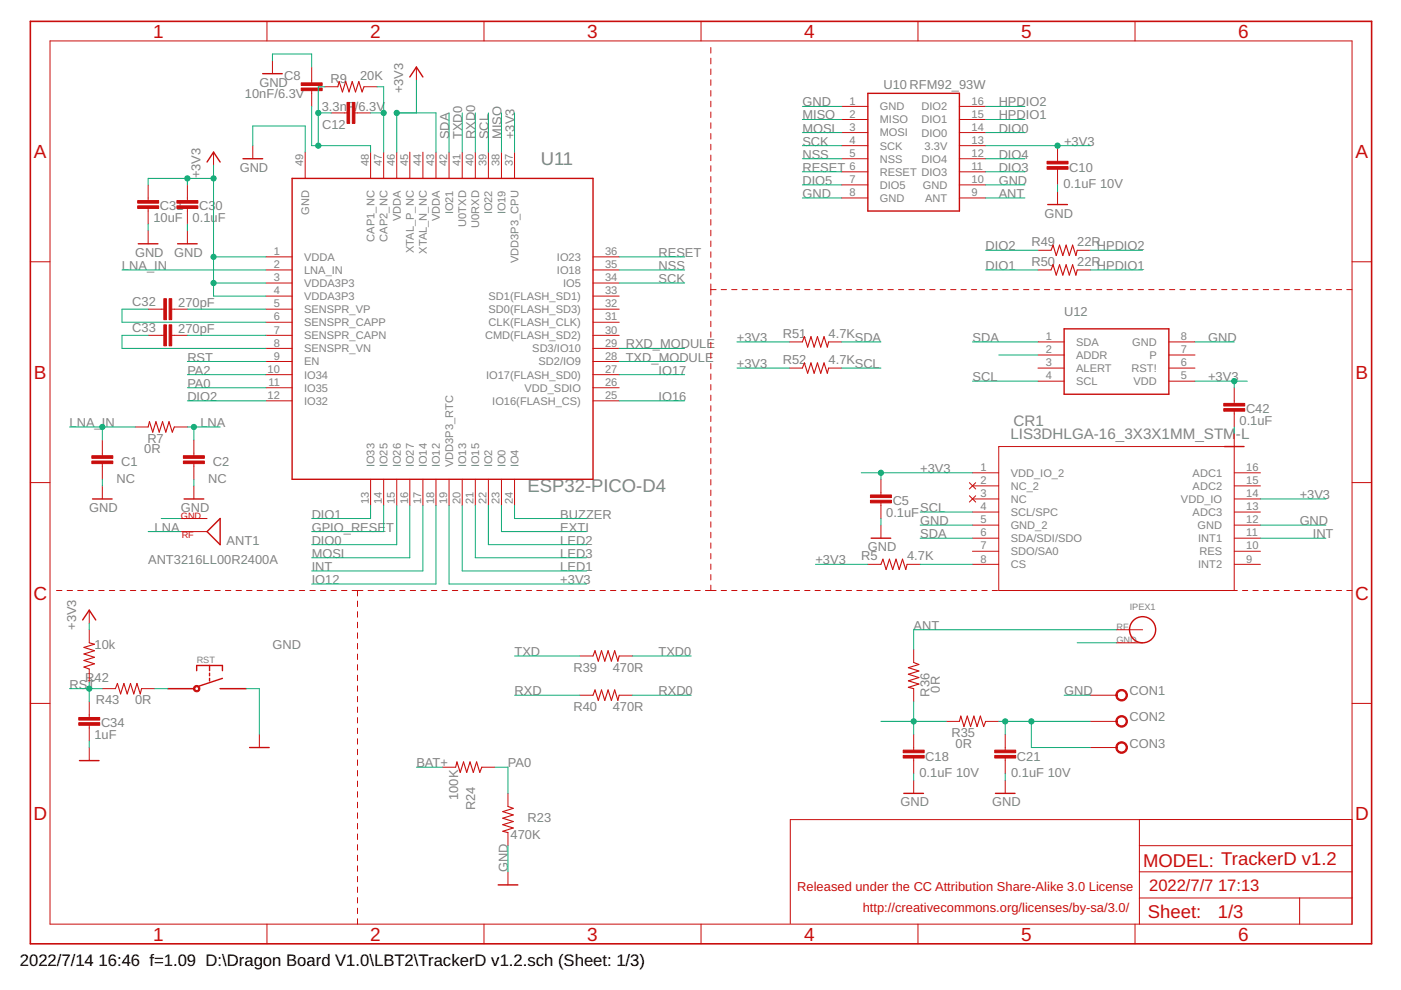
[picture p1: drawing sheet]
<svg xmlns="http://www.w3.org/2000/svg" width="297mm" height="210mm" viewBox="0 0 297 210" stroke-linecap="round" stroke-linejoin="round" font-family="sans-serif">
<g fill="none" stroke="#c90d0c" stroke-width=".21">
<path d="M10.6 8.7h276.1v187.2h-276.1zM56.6 4.5v4.2M57.8 12.8v2.8M66.1 14.2v3.4M66.1 19.2v3.4M68.9 18.4h2.7M77.2 18.4h2.8M88.3 14.2v2.8M102.6 4.5v4.2M148.6 4.5v4.2M150.7 10.1v1.2M150.7 12.3v1.2"/>
<path d="M150.7 14.6v1.2M150.7 16.9v1.2M150.7 19.2v1.2M194.6 4.5v4.2M240.6 4.5v4.2M31.4 39.2v3.3M39.7 39.2v3.3M45.3 32.3v2.7M53.6 30.9v2.8M64.7 32.3v5.5M70.3 23.9h3.3M75.2 23.9h3.4"/>
<path d="M78.6 32.3v5.5M81.3 32.3v5.5M84.1 32.3v5.5M86.9 32.3v5.5M89.7 32.3v5.5M92.4 32.3v5.5M95.2 32.3v5.5M98 32.3v5.5M100.8 32.3v5.5M103.5 32.3v5.5M106.3 32.3v5.5M109.1 32.3v5.5"/>
<path d="M150.7 21.5v1.1M150.7 23.7v1.2M150.7 26v1.2M150.7 28.3v1.2M150.7 30.6v1.2M150.7 32.9v1.2M150.7 35.1v1.2M150.7 37.4v1.2M150.7 39.7v1.2M178.5 30.9h5.5M178.5 28.1h5.5M178.5 25.3h5.5"/>
<path d="M178.5 22.6h5.5M178.5 36.4h5.5M178.5 33.7h5.5M178.5 39.2h5.5M203.4 30.9h5.6M203.4 28.1h5.6M203.4 25.3h5.6M203.4 22.6h5.6M203.4 36.4h5.6M203.4 33.7h5.6M203.4 39.2h5.6M224.2 30.9v3.3"/>
<path d="M224.2 35.9v3.3M6.4 55.5h4.2M31.4 44.2v3.3M31.4 48.9v2.8M39.7 44.2v3.3M39.7 48.9v2.8M56.4 57.2h5.5M56.4 54.5h5.5M125.7 57.2h5.6M125.7 54.5h5.6M150.7 42v1.2M150.7 44.3v1.1"/>
<path d="M150.7 46.5v1.2M150.7 48.8v1.2M150.7 51.1v1.2M150.7 53.4v1.2M150.7 55.6v1.2M150.7 57.9v1.2M178.5 42h5.5M203.4 42h5.6M220.1 57.2h2.7M220.1 53.1h2.7M224.2 40.6v2.8M228.4 57.2h2.8"/>
<path d="M228.4 53.1h2.8M286.7 55.5h4.1M31.4 71.1h3.3M31.4 65.6h3.3M36.4 71.1h3.3M36.4 65.6h3.3M56.4 73.9h5.5M56.4 71.1h5.5M56.4 68.3h5.5M56.4 65.6h5.5M56.4 62.8h5.5M56.4 60h5.5"/>
<path d="M56.4 76.6h5.5M56.4 79.4h5.5M125.7 73.9h5.6M125.7 71.1h5.6M125.7 68.3h5.6M125.7 65.6h5.6M125.7 62.8h5.6M125.7 60h5.6M125.7 76.6h5.6M125.7 79.4h5.6M150.7 60.2v2.3M150.7 63.6v1.2"/>
<path d="M150.7 65.9v1.1M150.7 68.1v1.2M150.7 70.4v1.1M150.7 72.6v1.1M150.7 74.8v1.2M150.7 77.1v1.1M150.7 79.3v1.2M150.7 61.4h1.1M152.9 61.4h1.1M155.1 61.4h1.2M157.3 61.4h1.2M159.6 61.4h1.1"/>
<path d="M161.8 61.4h1.1M164 61.4h1.1M166.2 61.4h1.1M167.3 72.5h2.8M167.3 78h2.8M168.4 61.4h1.1M170.6 61.4h1.1M172.8 61.4h1.1M175 61.4h1.1M175.7 72.5h2.8M175.7 78h2.8M177.2 61.4h1.2"/>
<path d="M179.4 61.4h1.2M181.7 61.4h1.1M183.9 61.4h1.1M186.1 61.4h1.1M188.3 61.4h1.1M190.5 61.4h1.1M192.7 61.4h1.1M194.9 61.4h1.1M197.1 61.4h1.1M199.3 61.4h1.1M201.5 61.4h1.2M203.8 61.4h1.1"/>
<path d="M206 61.4h1.1M208.2 61.4h1.1M210.4 61.4h1.1M212.6 61.4h1.1M214.8 61.4h1.1M217 61.4h1.1M219.2 61.4h1.1M220.1 72.5h5.5M220.1 75.3h5.5M220.1 78h5.5M221.4 61.4h1.1M223.6 61.4h1.2"/>
<path d="M225.8 61.4h1.2M228.1 61.4h1.1M230.3 61.4h1.1M232.5 61.4h1.1M234.7 61.4h1.1M236.9 61.4h1.1M239.1 61.4h1.1M241.3 61.4h1.1M243.5 61.4h1.2M245.7 61.4h1.2M247.8 72.5h5.6M247.8 75.3h5.6"/>
<path d="M247.8 78h5.6M248 61.4h1.1M250.2 61.4h1.1M252.4 61.4h1.1M254.6 61.4h1.1M256.8 61.4h1.1M259 61.4h1.1M261.2 61.4h1.1M263.4 61.4h1.1M265.6 61.4h1.2M267.8 61.4h1.2M270.1 61.4h1.1"/>
<path d="M272.3 61.4h1.1M274.5 61.4h1.1M276.7 61.4h1.1M278.9 61.4h1.1M281.1 61.4h1.1M283.3 61.4h1.1M285.5 61.4h1.2M21.7 93.3v3.3M21.7 98.3v3.3M28.6 90.5h2.8M37 90.5h2.7M41.1 93.3v3.3"/>
<path d="M41.1 98.3v3.3M56.4 82.2h5.5M56.4 85h5.5M125.7 82.2h5.6M125.7 85h5.6M150.7 81.5v1.2M150.7 83.8v1.1M150.7 86v1.2M150.7 88.2v1.2M150.7 90.5v1.1M150.7 92.7v1.2M150.7 95v1.1"/>
<path d="M150.7 97.2v1.1M150.7 99.4v1.2M220.1 80.8h5.5M247.8 80.8h5.6M261.7 94.7h-49.9v30.5h50.5M261.7 82.2v3.3M261.7 87.2v3.3M261.7 91.9v33.3M6.4 102.3h4.2M21.7 103v2.8M38.3 112.7h5.6M38.3 109.9h5.6"/>
<path d="M41.1 103v2.8M78.6 101.6v5.6M81.3 101.6v5.6M84.1 101.6v5.6M86.9 101.6v5.6M89.7 101.6v5.6M92.4 101.6v5.6M95.2 101.6v5.6M98 101.6v5.6M100.8 101.6v5.6M103.5 101.6v5.6M106.3 101.6v5.6"/>
<path d="M109.1 101.6v5.6M150.7 101.7v1.1M150.7 103.9v1.2M150.7 106.2v1.1M150.7 108.4v1.1M150.7 110.6v1.2M150.7 112.9v1.1M150.7 115.1v1.1M150.7 117.3v1.2M150.7 119.6v1.1M184 119.7h2.8M186.8 101.6v3.3"/>
<path d="M186.8 106.6v3.3M186.8 111.3v2.8M192.3 119.7h2.8M205.5 105.1l1.4 1.3M205.5 102.3l1.4 1.4M206.2 100.2h5.6M206.2 103h5.6M206.2 108.6h5.6M206.2 119.7h5.6M206.2 111.3h5.6M206.2 114.1h5.6M206.2 105.8h5.6"/>
<path d="M206.2 116.9h5.6M206.9 105.1l-1.4 1.3M206.9 102.3l-1.4 1.4M261.7 100.2h5.5M261.7 103h5.5M261.7 108.6h5.5M261.7 119.7h5.5M261.7 111.3h5.5M261.7 114.1h5.5M261.7 105.8h5.5M261.7 116.9h5.5M286.7 102.3h4.1"/>
<path d="M12 125.2h1.1M14.2 125.2h1.2M16.5 125.2h1.1M18.7 125.2h1.1M18.9 129.4v2.7M18.9 133.5v2.8M20.9 125.2h1.2M23.2 125.2h1.1M25.4 125.2h1.2M27.6 125.2h1.2M29.9 125.2h1.1M32.1 125.2h1.2"/>
<path d="M34.4 125.2h1.1M36.6 125.2h1.1M38.8 125.2h1.2M41.1 125.2h1.1M43.3 125.2h1.2M45.6 125.2h1.1M47.8 125.2h1.1M50 125.2h1.2M52.3 125.2h1.1M54.5 125.2h1.1M56.7 125.2h1.2M59 125.2h1.1"/>
<path d="M61.2 125.2h1.2M63.5 125.2h1.1M65.7 125.2h1.1M67.9 125.2h1.2M70.2 125.2h1.1M72.4 125.2h1.2M74.7 125.2h2.2M75.8 125.2v1.2M75.8 127.4v1.2M75.8 129.7v1.2M75.8 131.9v1.2M75.8 134.2v1.1"/>
<path d="M75.8 136.4v1.2M75.8 138.7v1.1M78 125.2h1.2M80.3 125.2h1.1M82.5 125.2h1.2M84.7 125.2h1.2M87 125.2h1.1M89.2 125.2h1.2M91.4 125.2h1.2M93.7 125.2h1.1M95.9 125.2h1.1M98.1 125.2h1.2"/>
<path d="M100.4 125.2h1.1M102.6 125.2h1.2M104.9 125.2h1.1M107.1 125.2h1.1M109.3 125.2h1.2M111.6 125.2h1.1M113.8 125.2h1.1M116 125.2h1.2M118.3 125.2h1.1M120.5 125.2h1.1M122.7 125.2h1.2M123 139.1h2.7"/>
<path d="M125 125.2h1.1M127.2 125.2h1.2M129.4 125.2h1.2M131.3 139.1h2.8M131.7 125.2h1.1M133.9 125.2h1.2M136.1 125.2h1.2M138.4 125.2h1.1M140.6 125.2h1.2M142.9 125.2h1.1M145.1 125.2h1.1M147.3 125.2h1.2"/>
<path d="M149.6 125.2h2.2M150.7 121.8v1.2M150.7 124.1v1.1M152.9 125.2h1.1M155.1 125.2h1.2M157.3 125.2h1.2M159.6 125.2h1.1M161.8 125.2h1.1M164 125.2h1.1M166.2 125.2h1.1M168.4 125.2h1.1M170.6 125.2h1.1"/>
<path d="M172.8 125.2h1.1M175 125.2h1.1M177.2 125.2h1.2M179.4 125.2h1.2M181.7 125.2h1.1M183.9 125.2h1.1M186.1 125.2h1.1M188.3 125.2h1.1M190.5 125.2h1.1M192.7 125.2h1.1M193.7 137.7v2.8M194.9 125.2h1.1"/>
<path d="M197.1 125.2h1.1M199.3 125.2h1.1M201.5 125.2h1.2M203.8 125.2h1.1M206 125.2h1.1M208.2 125.2h1.1M210.4 125.2h1.1M236.7 136.3h5.6M236.7 133.5h5.6M263.4 125.2h1.1M265.6 125.2h1.2M267.8 125.2h1.2"/>
<path d="M270.1 125.2h1.1M272.3 125.2h1.1M274.5 125.2h1.1M276.7 125.2h1.1M278.9 125.2h1.1M281.1 125.2h1.1M283.3 125.2h1.1M285.5 125.2h1.2M6.4 149.1h4.2M18.9 141.9v2.7M18.9 148.8v3.3M18.9 153.8v3.3"/>
<path d="M18.9 158.5v2.8M21.7 146h2.8M30 146h2.8M35.6 146h5.5M46.7 146h5.5M55 155.7v2.8M75.8 140.9v1.2M75.8 143.2v1.1M75.8 145.4v1.2M75.8 147.7v1.1M75.8 149.9v1.1M75.8 152.1v1.2"/>
<path d="M75.8 154.4v1.1M75.8 156.6v1.2M75.8 158.9v1.1M123 147.4h2.7M131.3 147.4h2.8M193.7 146v2.8M193.7 155.7v3.3M200.6 153h2.8M209 153h2.8M213.1 155.7v3.3M231.2 147.4h5.5M231.2 153h5.5"/>
<path d="M231.2 158.5h5.5M286.7 149.1h4.1M75.8 161.1v1.2M75.8 163.4v1.1M75.8 165.6v1.2M75.8 167.9v1.1M75.8 170.1v1.2M75.8 172.3v1.2M75.8 174.6v1.1M75.8 176.8v1.2M75.8 179.1v1.1M93.8 162.7h2.8"/>
<path d="M102.2 162.7h2.7M107.7 168.2v2.8M107.7 176.5v2.8M193.7 160.7v3.3M193.7 165.4v2.8M213.1 160.7v3.3M213.1 165.4v2.8M241.6 179.3h45.1M241.6 173.8h-74v22M286.7 173.8h-45.1v22.1M56.6 195.9v4.2M75.8 181.3v1.2"/>
<path d="M75.8 183.6v1.1M75.8 185.8v1.2M75.8 188.1v1.1M75.8 190.3v1.2M75.8 192.6v1.1M75.8 194.8v1.1M102.6 195.9v4.2M107.7 184.8v2.8M148.6 195.9v4.2M194.6 195.9v4.2M240.6 195.9v4.2M241.6 190.4h45.1"/>
<path d="M241.6 184.8h45.1M275.5 190.4v5.5"/>
</g>
<g fill="none" stroke="#c90d0c" stroke-width=".3">
<path d="M55.7 15.6h4.1M86.9 16.3l1.4-2.1 1.4 2.1M184 19.8h19.4v24.9h-19.4zM43.9 34.4l1.4-2.1 1.4 2.1M51.5 33.7h4.2M61.9 37.8h63.8v63.8h-63.8zM29.3 51.7h4.2M37.7 51.7h4.1M222.1 43.4h4.2M225.6 69.7h22.2v13.9h-22.2zM259.6 94.7h4.2M19.6 105.8h4.2"/>
<path d="M39 105.8h4.2M46.7 109.9v5.6l-2.8-2.8zM184.7 114.1h4.1M17.5 131.4l1.4-2 1.4 2M35.6 146h5.5M41.7 142.2v-1.1h5.5v1.1M44.4 141.1v1.1M44.4 142.7v.6M44.4 143.8v.6M46.7 146h5.5M47.2 143.8l-5 1.7M52.9 158.5h4.2"/>
<path d="M16.8 161.3h4.2M191.6 168.2h4.2M211.1 168.2h4.1M105.6 187.6h4.2"/>
<circle cx="242.3" cy="133.5" r="2.77"/>
</g>
<g fill="#c90d0c" stroke="#c90d0c" stroke-width=".21">
<path d="M41.2 145.5a.68 .68 0 0 1 1.1 .1 .68 .68 0 0 1-.4 1 .68 .68 0 0 1-.9-.6h.3a.41 .41 0 0 1 .6-.3 .41 .41 0 0 1 .1 .6 .41 .41 0 0 1-.7-.1v-.2h-.3z" fill-rule="evenodd"/>
<path d="M237 146.5a1.23 1.23 0 0 1 1.9 .3 1.23 1.23 0 0 1-.8 1.8 1.23 1.23 0 0 1-1.5-1.2h.3a.96 .96 0 0 1 1.3-.9 .96 .96 0 0 1 .2 1.6 .96 .96 0 0 1-1.5-.4v-.3h-.3z" fill-rule="evenodd"/>
<path d="M237 152a1.23 1.23 0 0 1 1.9 .3 1.23 1.23 0 0 1-.8 1.8 1.23 1.23 0 0 1-1.5-1.1h.3a.96 .96 0 0 1 1.3-1 .96 .96 0 0 1 .2 1.6 .96 .96 0 0 1-1.5-.4v-.2h-.3z" fill-rule="evenodd"/>
<path d="M237 157.6a1.23 1.23 0 0 1 1.9 .3 1.23 1.23 0 0 1-.8 1.8 1.23 1.23 0 0 1-1.5-1.2h.3a.96 .96 0 0 1 1.3-.9 .96 .96 0 0 1 .2 1.6 .96 .96 0 0 1-1.5-.5v-.2h-.3z" fill-rule="evenodd"/>
</g>
<g fill="none" stroke="#c90d0c" stroke-width=".23">
<path d="M71.6 18.4l.3-1.1 .7 2.2 .7-2.2 .7 2.2 .7-2.2 .7 2.2 .7-2.2 .7 2.2 .4-1.1M222.8 53.1l.5-1.1 .6 2.2 .7-2.2 .7 2.2 .7-2.2 .7 2.2 .7-2.2 .7 2.2 .3-1.1M222.8 57.2l.5-1.1 .6 2.2 .7-2.2 .7 2.2 .7-2.2 .7 2.2 .7-2.2 .7 2.2 .3-1.1M170.1 72.5l.4-1.1 .7 2.2 .7-2.2 .7 2.2 .7-2.2 .7 2.2 .7-2.2 .7 2.2 .3-1.1M170.1 78l.4-1.1 .7 2.2 .7-2.2 .7 2.2 .7-2.2 .7 2.2 .7-2.2 .7 2.2 .3-1.1M31.4 90.5l.3-1.1 .7 2.2 .7-2.2 .7 2.2 .7-2.2 .7 2.2 .6-2.2 .7 2.2 .5-1.1M186.8 119.7l.4-1.1 .7 2.2 .7-2.2 .7 2.2 .7-2.2 .6 2.2 .7-2.2 .7 2.2 .3-1.1M18.9 136.3l1.1 .3-2.2 .7 2.2 .7-2.2 .7 2.2 .7-2.2 .6 2.2 .7-2.2 .7 1.1 .5M125.7 139.1l.5-1.1 .7 2.2 .6-2.2 .7 2.2 .7-2.2 .7 2.2 .7-2.2 .7 2.2 .3-1.1M24.5 146l.4-1.1 .7 2.2 .7-2.2 .7 2.2 .7-2.2 .7 2.2 .6-2.2 .7 2.2 .3-1.1M125.7 147.4l.5-1.1 .7 2.2 .6-2.2 .7 2.2 .7-2.2 .7 2.2 .7-2.2 .7 2.2 .3-1.1M193.7 140.5l1.1 .4-2.2 .7 2.2 .7-2.2 .7 2.2 .7-2.2 .7 2.2 .6-2.2 .7 1.1 .3"/>
<path d="M203.4 153l.3-1.2 .7 2.3 .7-2.3 .7 2.3 .7-2.3 .7 2.3 .7-2.3 .7 2.3 .4-1.1M96.6 162.7l.3-1.2 .7 2.3 .7-2.3 .7 2.3 .7-2.3 .7 2.3 .6-2.3 .7 2.3 .5-1.1M107.7 171l1.1 .4-2.2 .7 2.2 .7-2.2 .7 2.2 .7-2.2 .7 2.2 .7-2.2 .7 1.1 .2"/>
</g>
<g fill="#c90d0c" stroke="#c90d0c" stroke-width=".21">
<path d="M191.5 159h4.4v.6h-4.4z"/>
<path d="M191.5 160.2h4.4v.5h-4.4z"/>
<path d="M210.9 159h4.4v.6h-4.4z"/>
<path d="M210.9 160.2h4.4v.5h-4.4z"/>
<path d="M222 34.2h4.4v.6h-4.4z"/>
<path d="M222 35.3h4.4v.6h-4.4z"/>
<path d="M37.5 42.5h4.5v.6h-4.5z"/>
<path d="M37.5 43.6h4.5v.6h-4.5z"/>
<path d="M29.2 42.5h4.4v.6h-4.4z"/>
<path d="M29.2 43.6h4.4v.6h-4.4z"/>
<path d="M34.7 63.3h.6v4.5h-.6z"/>
<path d="M35.9 63.3h.5v4.5h-.5z"/>
<path d="M34.7 68.9h.6v4.4h-.6z"/>
<path d="M35.9 68.9h.5v4.4h-.5z"/>
<path d="M16.7 152.1h4.4v.6h-4.4z"/>
<path d="M16.7 153.2h4.4v.6h-4.4z"/>
<path d="M259.5 85.5h4.4v.6h-4.4z"/>
<path d="M259.5 86.6h4.4v.6h-4.4z"/>
<path d="M19.5 96.6h4.4v.6h-4.4z"/>
<path d="M19.5 97.7h4.4v.6h-4.4z"/>
<path d="M38.9 96.6h4.4v.6h-4.4z"/>
<path d="M38.9 97.7h4.4v.6h-4.4z"/>
<path d="M184.6 104.9h4.4v.6h-4.4z"/>
<path d="M184.6 106.1h4.4v.5h-4.4z"/>
<path d="M63.9 17.6h4.4v.5h-4.4z"/>
<path d="M63.9 18.7h4.4v.5h-4.4z"/>
<path d="M73.6 21.7h.5v4.5h-.5z"/>
<path d="M74.7 21.7h.5v4.5h-.5z"/>
</g>
<path d="M6.4 4.5h284.4v195.6h-284.4z" fill="none" stroke="#c90d0c" stroke-width=".34"/>
<g fill="none" stroke="#0dab76" stroke-width=".21">
<path d="M57.8 12.8v-1.3h8.3v2.7M68.9 18.4h-1.4v12.5M80 18.4h1.3v13.9M88.3 17v6.9M39.7 37.8v1.4M45.3 37.8h-13.9v1.4M45.3 35v27.8h11.1M53.6 30.9v-4.2h11.1v5.6M66.1 22.6v8.3h12.5v1.4M67.5 23.9h2.8M78.6 23.9h2.7M84.1 32.3v-8.4h8.3v8.4"/>
<path d="M95.2 23.9v8.4M98 23.9v8.4M100.8 23.9v8.4M103.5 23.9v8.4M106.3 23.9v8.4M109.1 23.9v8.4M170.1 22.6h8.4M170.1 39.2h8.4M170.1 30.9h8.4M170.1 36.4h8.4M170.1 33.7h8.4M170.1 25.3h8.4"/>
<path d="M170.1 28.1h8.4M209 22.6h8.3M209 39.2h8.3M209 30.9h22.2M209 36.4h8.3M209 33.7h8.3M209 25.3h8.3M209 28.1h8.3M224.2 39.2v1.4M25.9 57.2h30.5M31.4 47.5v1.4M39.7 47.5v1.4"/>
<path d="M45.3 54.5h11.1M131.3 54.5h13.9M131.3 57.2h13.9M170.1 42h8.4M209 42h8.3M209 53.1h11.1M209 57.2h11.1M231.2 53.1h11.1M231.2 57.2h11.1M31.4 65.6h-5.5v2.7h30.5M31.4 71.1h-5.5v2.8h30.5M39.7 79.4h16.7"/>
<path d="M39.7 76.6h16.7M39.7 65.6h16.7M39.7 71.1h16.7M45.3 60h11.1M131.3 60h13.9M131.3 79.4h13.9M131.3 76.6h13.9M131.3 73.9h13.9M156.3 72.5h11M156.3 78h11M178.5 72.5h8.3M178.5 78h8.3"/>
<path d="M206.2 72.5h13.9M211.8 75.3h8.3M253.4 72.5h8.3M14.8 90.5h13.8M21.7 90.5v2.8M39.7 82.2h16.7M39.7 90.5h7M39.7 85h16.7M41.1 90.5v2.8M131.3 85h13.9M206.2 80.8h13.9M253.4 80.8h11.1"/>
<path d="M261.7 80.8v1.4M261.7 90.5v1.4M21.7 101.6v1.4M31.4 112.7h6.9M34.2 109.9h4.1M41.1 101.6v1.4M78.6 107.2v2.7h-12.5M81.3 107.2v5.5h-15.2M84.1 107.2v8.3h-18M86.9 107.2v11.1h-20.8M89.7 107.2v13.9h-23.6M92.4 107.2v16.6h-26.3"/>
<path d="M95.2 107.2v16.6h29.2M98 107.2v13.9h26.4M100.8 107.2v11.1h23.6M103.5 107.2v8.3h20.9M106.3 107.2v5.5h18.1M109.1 107.2v2.7h15.3M172.9 119.7h11.1M182.6 100.2h23.6M186.8 100.2v1.4M186.8 109.9v1.4M195.1 111.3h11.1M195.1 119.7h11.1"/>
<path d="M195.1 114.1h11.1M195.1 108.6h11.1M267.2 111.3h13.9M267.2 105.8h13.9M267.2 114.1h13.9M18.9 132.1v1.4M109.1 139.1h13.9M134.1 139.1h12.4M228.4 136.3h8.3M236.7 133.5h-43v4.2M14.8 146h6.9M18.9 144.6v4.2"/>
<path d="M18.9 157.1v1.4M32.8 146h2.8M52.2 146h2.8v9.7M109.1 147.4h13.9M134.1 147.4h12.4M186.8 153h13.8M193.7 148.8v6.9M211.8 153h19.4M213.1 153v2.7M218.7 153v5.5h12.5M225.6 147.4h5.6M88.3 162.7h5.5"/>
<path d="M104.9 162.7h2.8v5.5M107.7 179.3v5.5M193.7 164v1.4M213.1 164v1.4"/>
</g>
<g fill="#0dab76" stroke="#0dab76" stroke-width=".21">
<circle cx="45.3" cy="60" r=".55"/>
<circle cx="45.3" cy="54.5" r=".55"/>
<circle cx="45.3" cy="37.8" r=".55"/>
<circle cx="39.7" cy="37.8" r=".55"/>
<circle cx="84.1" cy="23.9" r=".55"/>
<circle cx="261.7" cy="80.8" r=".55"/>
<circle cx="224.2" cy="30.9" r=".55"/>
<circle cx="186.8" cy="100.2" r=".55"/>
<circle cx="18.9" cy="146" r=".55"/>
<circle cx="193.7" cy="153" r=".55"/>
<circle cx="213.1" cy="153" r=".55"/>
<circle cx="218.7" cy="153" r=".55"/>
<circle cx="41.1" cy="90.5" r=".55"/>
<circle cx="21.7" cy="90.5" r=".55"/>
<circle cx="67.5" cy="30.9" r=".55"/>
<circle cx="67.5" cy="23.9" r=".55"/>
<circle cx="81.3" cy="23.9" r=".55"/>
</g>
<g font-size="4" fill="#c90d0c">
<text x="32.5" y="8">1</text>
<text x="78.5" y="8">2</text>
<text x="124.5" y="8">3</text>
<text x="170.5" y="8">4</text>
<text x="216.5" y="8">5</text>
<text x="262.5" y="8">6</text>
<text x="7.2" y="33.5">A</text>
<text x="287.4" y="33.5">A</text>
<text x="7.2" y="80.3">B</text>
<text x="287.4" y="80.3">B</text>
<text x="7.1" y="127.1">C</text>
<text x="287.3" y="127.1">C</text>
<text x="7.1" y="174">D</text>
<text x="287.3" y="174">D</text>
<text x="32.5" y="199.4">1</text>
<text x="78.5" y="199.4">2</text>
<text x="124.5" y="199.4">3</text>
<text x="170.5" y="199.4">4</text>
<text x="216.5" y="199.4">5</text>
<text x="262.5" y="199.4">6</text>
</g>
<g font-size="3.9" fill="#808080">
<text x="114.6" y="35">U11</text>
<text x="111.9" y="104.4">ESP32-PICO-D4</text>
</g>
<g font-size="3.9" fill="#c90d0c">
<text x="242.4" y="183.7">MODEL: TrackerD v1.2</text>
<text x="243.4" y="194.7">Sheet:</text>
<text x="258.2" y="194.6">1/3</text>
</g>
<g font-size="3.5" fill="#c90d0c">
<text x="243.6" y="189">2022/7/7</text>
<text x="258.3" y="189">17:13</text>
</g>
<g font-size="3.5">
<text x="4.2" y="204.7">2022/7/14</text>
<text x="20.9" y="204.7">16:46 f=1.09 D:\Dragon Board V1.0\LBT2\TrackerD v1.2.sch (Sheet: 1/3)</text>
</g>
<g font-size="3.2" fill="#808080">
<text x="214.2" y="93.1">LIS3DHLGA-16_3X3X1MM_STM</text>
<text x="214.9" y="90.3">CR1</text>
<text x="262" y="93.1">-L</text>
</g>
<g font-size="2.7" fill="#808080">
<text x="60.3" y="16.9">C8</text>
<text x="70.1" y="17.6">R9</text>
<text x="76.4" y="17">20K</text>
<text x="51.9" y="20.8">10nF/6.3V</text>
<text x="55" y="18.4">GND</text>
<text x="68.2" y="23.5">3.3nF</text>
<text x="75.2" y="23.5">/</text>
<text x="76" y="23.5">6.3V</text>
<text x="85.5" y="19.8" transform="rotate(-90 85.5 19.8)">+3V3</text>
<text x="170.1" y="22.6">GND</text>
<text x="187.3" y="19">U10 RFM92_93W</text>
<text x="211.7" y="22.6">HPDIO2</text>
<text x="68.3" y="27.4">C12</text>
<text x="95.2" y="29.5" transform="rotate(-90 95.2 29.5)">SDA</text>
<text x="98" y="29.5" transform="rotate(-90 98 29.5)">TXD0</text>
<text x="100.8" y="29.5" transform="rotate(-90 100.8 29.5)">RXD0</text>
<text x="103.5" y="29.5" transform="rotate(-90 103.5 29.5)">SCL</text>
<text x="106.3" y="29.5" transform="rotate(-90 106.3 29.5)">MISO</text>
<text x="109.1" y="29.5" transform="rotate(-90 109.1 29.5)">+3V3</text>
<text x="170.1" y="25.3">MISO</text>
<text x="170.1" y="28.1">MOSI</text>
<text x="211.7" y="25.3">HPDIO1</text>
<text x="211.7" y="28.1">DIO0</text>
<text x="170.1" y="30.9">SCK</text>
<text x="170.1" y="33.7">NSS</text>
<text x="211.7" y="33.7">DIO4</text>
<text x="225.6" y="30.9">+3V3</text>
<text x="42.5" y="37.8" transform="rotate(-90 42.5 37.8)">+3V3</text>
<text x="50.8" y="36.4">GND</text>
<text x="170.1" y="42">GND</text>
<text x="170.1" y="36.4">RESET</text>
<text x="170.1" y="39.2">DIO5</text>
<text x="211.7" y="39.2">GND</text>
<text x="211.7" y="36.4">DIO3</text>
<text x="211.7" y="42">ANT</text>
<text x="225.5" y="39.9">0.1uF 10V</text>
<text x="226.7" y="36.4">C10</text>
<text x="32.5" y="47.1">10uF</text>
<text x="33.9" y="44.6">C31</text>
<text x="40.8" y="47.1">0.1uF</text>
<text x="42.2" y="44.6">C3</text>
<text x="45.7" y="44.6">0</text>
<text x="221.5" y="46.1">GND</text>
<text x="209" y="53.1">DIO2</text>
<text x="218.7" y="52.2">R49</text>
<text x="228.4" y="52.2">22R</text>
<text x="232.6" y="53.1">HPDIO2</text>
<text x="25.9" y="57.2">LNA_IN</text>
<text x="28.6" y="54.5">GND</text>
<text x="37" y="54.5">GND</text>
<text x="139.6" y="54.5">RESET</text>
<text x="139.6" y="57.2">NSS</text>
<text x="209" y="57.2">DIO1</text>
<text x="218.7" y="56.4">R50</text>
<text x="228.4" y="56.4">22R</text>
<text x="232.6" y="57.2">HPDIO1</text>
<text x="28.1" y="64.9">C32</text>
<text x="37.8" y="65.1">270pF</text>
<text x="139.6" y="60">SCK</text>
<text x="28.1" y="70.4">C33</text>
<text x="37.8" y="70.7">270pF</text>
<text x="166" y="71.7">R51</text>
<text x="175.7" y="71.7">4.7K</text>
<text x="225.6" y="66.9">U12</text>
<text x="39.7" y="76.7">RST</text>
<text x="132.7" y="73.9">RXD_MODULE</text>
<text x="132.7" y="76.7">TXD_MODULE</text>
<text x="156.3" y="72.5">+3V3</text>
<text x="166" y="77.2">R52</text>
<text x="175.7" y="77.2">4.7K</text>
<text x="181.2" y="72.5">SDA</text>
<text x="206.2" y="72.5">SDA</text>
<text x="256.1" y="72.5">GND</text>
<text x="39.7" y="82.2">PA0</text>
<text x="39.7" y="79.4">PA2</text>
<text x="139.6" y="79.4">IO17</text>
<text x="156.3" y="78">+3V3</text>
<text x="181.2" y="78">SCL</text>
<text x="206.2" y="80.8">SCL</text>
<text x="256.1" y="80.8">+3V3</text>
<text x="39.7" y="85">DIO2</text>
<text x="139.6" y="85">IO16</text>
<text x="264.2" y="87.6">C42</text>
<text x="14.8" y="90.5">LNA_IN</text>
<text x="31.2" y="93.9">R7</text>
<text x="42.5" y="90.5">LNA</text>
<text x="262.8" y="90.1">0.1uF</text>
<text x="25.7" y="98.9">C1</text>
<text x="30.6" y="96.1">0R</text>
<text x="45.1" y="98.9">C2</text>
<text x="195.1" y="100.2">+3V3</text>
<text x="24.7" y="102.3">NC</text>
<text x="44.1" y="102.3">NC</text>
<text x="189.3" y="107">C5</text>
<text x="275.6" y="105.8">+3V3</text>
<text x="18.9" y="108.6">GND</text>
<text x="32.8" y="112.7">LNA</text>
<text x="38.3" y="108.6">GND</text>
<text x="66.1" y="112.7">GPIO_RESET</text>
<text x="66.1" y="109.9">DIO1</text>
<text x="118.8" y="112.7">EXTI</text>
<text x="118.8" y="109.9">BUZZER</text>
<text x="187.9" y="109.5">0.1uF</text>
<text x="195.1" y="111.3">GND</text>
<text x="195.1" y="108.6">SCL</text>
<text x="275.6" y="111.3">GND</text>
<text x="31.4" y="119.7">ANT3216LL00R2400A</text>
<text x="48.1" y="115.5">ANT1</text>
<text x="66.1" y="118.3">MOSI</text>
<text x="66.1" y="115.5">DIO0</text>
<text x="118.8" y="115.5">LED2</text>
<text x="118.8" y="118.3">LED3</text>
<text x="172.9" y="119.7">+3V3</text>
<text x="182.6" y="118.8">R5</text>
<text x="184" y="116.9">GND</text>
<text x="192.3" y="118.8">4.7K</text>
<text x="195.1" y="114.1">SDA</text>
<text x="278.3" y="114.1">INT</text>
<text x="66.1" y="123.8">IO12</text>
<text x="66.1" y="121">INT</text>
<text x="118.8" y="123.8">+3V3</text>
<text x="118.8" y="121">LED1</text>
<text x="16.1" y="133.5" transform="rotate(-90 16.1 133.5)">+3V3</text>
<text x="20" y="137.7">10k</text>
<text x="57.8" y="137.7">GND</text>
<text x="193.7" y="133.5">ANT</text>
<text x="109.1" y="139.1">TXD</text>
<text x="121.6" y="142.4">R39</text>
<text x="129.9" y="142.4">470R</text>
<text x="139.6" y="139.1">TXD0</text>
<text x="14.8" y="146">RST</text>
<text x="18.1" y="144.6">R42</text>
<text x="20.3" y="149.3">R43</text>
<text x="28.6" y="149.3">0R</text>
<text x="109.1" y="147.4">RXD</text>
<text x="139.6" y="147.4">RXD0</text>
<text x="197" y="147.7" transform="rotate(-90 197 147.7)">R36</text>
<text x="199.3" y="146.8" transform="rotate(-90 199.3 146.8)">0R</text>
<text x="225.6" y="147.4">GND</text>
<text x="239.5" y="147.4">CON1</text>
<text x="21.4" y="154.2">C34</text>
<text x="121.6" y="150.7">R40</text>
<text x="129.9" y="150.7">470R</text>
<text x="239.5" y="152.9">CON2</text>
<text x="20" y="156.7">1uF</text>
<text x="196.2" y="161.3">C18</text>
<text x="201.7" y="156.3">R35</text>
<text x="202.6" y="158.5">0R</text>
<text x="215.6" y="161.3">C21</text>
<text x="239.5" y="158.5">CON3</text>
<text x="88.3" y="162.7">BAT+</text>
<text x="107.7" y="162.7">PA0</text>
<text x="194.9" y="164.7">0.1uF 10V</text>
<text x="214.4" y="164.7">0.1uF 10V</text>
<text x="97.2" y="169.6" transform="rotate(-90 97.2 169.6)">100K</text>
<text x="100.8" y="171.8" transform="rotate(-90 100.8 171.8)">R24</text>
<text x="190.9" y="171">GND</text>
<text x="210.4" y="171">GND</text>
<text x="108.2" y="177.9">470K</text>
<text x="111.9" y="174.3">R23</text>
<text x="107.7" y="184.9" transform="rotate(-90 107.7 184.9)">GND</text>
</g>
<g font-size="2.7" fill="#c90d0c">
<text x="169" y="189">Released under the CC Attribution Share-Alike 3.0 License</text>
<text x="182.9" y="193.5">http://creativecommons.org/licenses/by-sa/3.0/</text>
</g>
<g font-size="2.3" fill="#808080">
<text x="180.1" y="22.2">1</text>
<text x="186.6" y="23.4">GND</text>
<text x="195.4" y="23.4">DIO2</text>
<text x="206" y="22.2">16</text>
<text x="180.1" y="24.9">2</text>
<text x="180.1" y="27.7">3</text>
<text x="186.6" y="26.2">MISO</text>
<text x="186.6" y="28.9">MOSI</text>
<text x="195.4" y="28.9">DIO0</text>
<text x="195.4" y="26.2">DIO1</text>
<text x="206" y="27.7">14</text>
<text x="206" y="24.9">15</text>
<text x="64.3" y="35.3" transform="rotate(-90 64.3 35.3)">49</text>
<text x="78.2" y="35.3" transform="rotate(-90 78.2 35.3)">48</text>
<text x="81" y="35.3" transform="rotate(-90 81 35.3)">47</text>
<text x="83.7" y="35.3" transform="rotate(-90 83.7 35.3)">46</text>
<text x="86.5" y="35.3" transform="rotate(-90 86.5 35.3)">45</text>
<text x="89.3" y="35.3" transform="rotate(-90 89.3 35.3)">44</text>
<text x="92.1" y="35.3" transform="rotate(-90 92.1 35.3)">43</text>
<text x="94.8" y="35.3" transform="rotate(-90 94.8 35.3)">42</text>
<text x="97.6" y="35.3" transform="rotate(-90 97.6 35.3)">41</text>
<text x="100.4" y="35.3" transform="rotate(-90 100.4 35.3)">40</text>
<text x="103.2" y="35.3" transform="rotate(-90 103.2 35.3)">39</text>
<text x="105.9" y="35.3" transform="rotate(-90 105.9 35.3)">38</text>
<text x="108.7" y="35.3" transform="rotate(-90 108.7 35.3)">37</text>
<text x="180.1" y="33.3">5</text>
<text x="180.1" y="30.5">4</text>
<text x="186.6" y="34.5">NSS</text>
<text x="186.6" y="31.7">SCK</text>
<text x="195.4" y="34.5">DIO4</text>
<text x="196" y="31.7">3.3V</text>
<text x="206" y="30.5">13</text>
<text x="206" y="33.3">12</text>
<text x="180.1" y="38.8">7</text>
<text x="180.1" y="41.6">8</text>
<text x="180.1" y="36">6</text>
<text x="186.6" y="40">DIO5</text>
<text x="186.6" y="37.3">RESET DIO3</text>
<text x="195.7" y="40">GND</text>
<text x="206" y="41.6">9</text>
<text x="206" y="36">11</text>
<text x="206" y="38.8">10</text>
<text x="65.5" y="45.6" transform="rotate(-90 65.5 45.6)">GND</text>
<text x="85" y="46.9" transform="rotate(-90 85 46.9)">VDDA</text>
<text x="93.3" y="46.9" transform="rotate(-90 93.3 46.9)">VDDA</text>
<text x="96.1" y="45.5" transform="rotate(-90 96.1 45.5)">IO21</text>
<text x="104.4" y="45.5" transform="rotate(-90 104.4 45.5)">IO22</text>
<text x="107.2" y="45.5" transform="rotate(-90 107.2 45.5)">IO19</text>
<text x="186.6" y="42.8">GND</text>
<text x="196.1" y="42.8">ANT</text>
<text x="79.4" y="51.2" transform="rotate(-90 79.4 51.2)">CAP1_NC</text>
<text x="82.2" y="51.2" transform="rotate(-90 82.2 51.2)">CAP2_NC</text>
<text x="87.7" y="53.7" transform="rotate(-90 87.7 53.7)">XTAL_P_NC</text>
<text x="90.5" y="53.8" transform="rotate(-90 90.5 53.8)">XTAL_N_NC</text>
<text x="98.8" y="48.1" transform="rotate(-90 98.8 48.1)">U0TXD</text>
<text x="101.6" y="48.3" transform="rotate(-90 101.6 48.3)">U0RXD</text>
<text x="58.1" y="56.8">2</text>
<text x="58.1" y="59.6">3</text>
<text x="58.1" y="54.1">1</text>
<text x="64.5" y="58.1">LNA_IN</text>
<text x="64.5" y="55.3">VDDA</text>
<text x="109.9" y="55.8" transform="rotate(-90 109.9 55.8)">VDD3P3_CPU</text>
<text x="118.1" y="58.1">IO18</text>
<text x="118.1" y="55.3">IO23</text>
<text x="128.3" y="59.6">34</text>
<text x="128.3" y="56.8">35</text>
<text x="128.3" y="54.1">36</text>
<text x="58.1" y="62.4">4</text>
<text x="58.1" y="65.2">5</text>
<text x="64.5" y="60.8">VDDA3P3</text>
<text x="64.5" y="63.6">VDDA3P3</text>
<text x="103.6" y="63.6">SD1(FLASH_SD1)</text>
<text x="119.4" y="60.8">IO5</text>
<text x="128.3" y="65.2">32</text>
<text x="128.3" y="62.4">33</text>
<text x="58.1" y="70.7">7</text>
<text x="58.1" y="67.9">6</text>
<text x="64.5" y="71.9">SENSPR_CAPN</text>
<text x="64.5" y="69.2">SENSPR_CAPP</text>
<text x="64.5" y="66.4">SENSPR_VP</text>
<text x="102.8" y="71.9">CMD(FLASH_SD2)</text>
<text x="103.6" y="69.2">CLK(FLASH_CLK)</text>
<text x="103.6" y="66.4">SD0(FLASH_SD3)</text>
<text x="128.3" y="70.7">30</text>
<text x="128.3" y="67.9">31</text>
<text x="58.1" y="73.5">8</text>
<text x="58.1" y="76.3">9</text>
<text x="64.5" y="74.7">SENSPR_VN</text>
<text x="64.5" y="77.5">EN</text>
<text x="112.9" y="74.7">SD3/IO10</text>
<text x="114.2" y="77.5">SD2/IO9</text>
<text x="128.3" y="76.3">28</text>
<text x="128.3" y="73.5">29</text>
<text x="221.8" y="72.1">1</text>
<text x="221.8" y="74.9">2</text>
<text x="221.8" y="77.7">3</text>
<text x="228.2" y="73.3">SDA</text>
<text x="228.2" y="76.1">ADDR</text>
<text x="240.1" y="73.3">GND</text>
<text x="243.7" y="76.1">P</text>
<text x="250.4" y="77.7">6</text>
<text x="250.4" y="74.9">7</text>
<text x="250.4" y="72.1">8</text>
<text x="56.7" y="79">10</text>
<text x="56.9" y="81.8">11</text>
<text x="64.5" y="83">IO35</text>
<text x="64.5" y="80.3">IO34</text>
<text x="103.1" y="80.3">IO17(FLASH_SD0)</text>
<text x="111.2" y="83">VDD_SDIO</text>
<text x="128.3" y="81.8">26</text>
<text x="128.3" y="79">27</text>
<text x="221.8" y="80.4">4</text>
<text x="228.2" y="78.9">ALERT</text>
<text x="228.2" y="81.6">SCL</text>
<text x="239.9" y="78.9">RST!</text>
<text x="240.3" y="81.7">VDD</text>
<text x="250.4" y="80.4">5</text>
<text x="56.7" y="84.6">12</text>
<text x="64.5" y="85.8">IO32</text>
<text x="104.4" y="85.8">IO16(FLASH_CS)</text>
<text x="128.3" y="84.6">25</text>
<text x="79.4" y="99.1" transform="rotate(-90 79.4 99.1)">IO33</text>
<text x="82.2" y="99.1" transform="rotate(-90 82.2 99.1)">IO25</text>
<text x="85" y="99.1" transform="rotate(-90 85 99.1)">IO26</text>
<text x="87.7" y="99.1" transform="rotate(-90 87.7 99.1)">IO27</text>
<text x="90.5" y="99.1" transform="rotate(-90 90.5 99.1)">IO14</text>
<text x="93.3" y="99.1" transform="rotate(-90 93.3 99.1)">IO12</text>
<text x="96" y="99.1" transform="rotate(-90 96 99.1)">VDD3P3_RTC</text>
<text x="98.8" y="99.1" transform="rotate(-90 98.8 99.1)">IO13</text>
<text x="101.6" y="99.1" transform="rotate(-90 101.6 99.1)">IO15</text>
<text x="104.4" y="99.1" transform="rotate(-90 104.4 99.1)">IO2</text>
<text x="107.1" y="99.1" transform="rotate(-90 107.1 99.1)">IO0</text>
<text x="109.9" y="99.1" transform="rotate(-90 109.9 99.1)">IO4</text>
<text x="207.9" y="99.8">1</text>
<text x="214.3" y="101.1">VDD_IO_2</text>
<text x="252.9" y="101.1">ADC1</text>
<text x="264.2" y="99.8">16</text>
<text x="78.2" y="106.8" transform="rotate(-90 78.2 106.8)">13</text>
<text x="81" y="106.8" transform="rotate(-90 81 106.8)">14</text>
<text x="83.7" y="106.8" transform="rotate(-90 83.7 106.8)">15</text>
<text x="86.5" y="106.8" transform="rotate(-90 86.5 106.8)">16</text>
<text x="89.3" y="106.8" transform="rotate(-90 89.3 106.8)">17</text>
<text x="92.1" y="106.8" transform="rotate(-90 92.1 106.8)">18</text>
<text x="94.8" y="106.8" transform="rotate(-90 94.8 106.8)">19</text>
<text x="97.6" y="106.8" transform="rotate(-90 97.6 106.8)">20</text>
<text x="100.4" y="106.8" transform="rotate(-90 100.4 106.8)">21</text>
<text x="103.2" y="106.8" transform="rotate(-90 103.2 106.8)">22</text>
<text x="105.9" y="106.8" transform="rotate(-90 105.9 106.8)">23</text>
<text x="108.7" y="106.8" transform="rotate(-90 108.7 106.8)">24</text>
<text x="207.9" y="105.4">3</text>
<text x="207.9" y="102.6">2</text>
<text x="214.3" y="106.6">NC</text>
<text x="214.3" y="103.8">NC_2</text>
<text x="250.4" y="106.6">VDD_IO</text>
<text x="252.9" y="103.8">ADC2</text>
<text x="264.2" y="102.6">15</text>
<text x="264.2" y="105.4">14</text>
<text x="207.9" y="110.9">5</text>
<text x="207.9" y="108.2">4</text>
<text x="207.9" y="113.7">6</text>
<text x="214.3" y="112.2">GND_2</text>
<text x="214.3" y="109.4">SCL/SPC</text>
<text x="252.9" y="109.4">ADC3</text>
<text x="253.9" y="112.2">GND</text>
<text x="264.2" y="108.2">13</text>
<text x="264.2" y="110.9">12</text>
<text x="264.2" y="113.7">11</text>
<text x="207.9" y="119.3">8</text>
<text x="207.9" y="116.5">7</text>
<text x="214.3" y="114.9">SDA/SDI/SDO</text>
<text x="214.3" y="117.7">SDO/SA0</text>
<text x="254" y="114.9">INT1</text>
<text x="254.3" y="117.7">RES</text>
<text x="264.2" y="119.3">9</text>
<text x="264.2" y="116.5">10</text>
<text x="214.3" y="120.5">CS</text>
<text x="254" y="120.5">INT2</text>
</g>
<g font-size="1.9" fill="#c90d0c">
<text x="38.3" y="109.9">GND</text>
<text x="38.5" y="114.1">RF</text>
</g>
<g font-size="1.9" fill="#808080">
<text x="239.5" y="129.4">IPEX1</text>
<text x="236.7" y="133.5">RF</text>
<text x="236.7" y="136.3">GND</text>
<text x="41.7" y="140.6">RST</text>
</g>
</svg>
